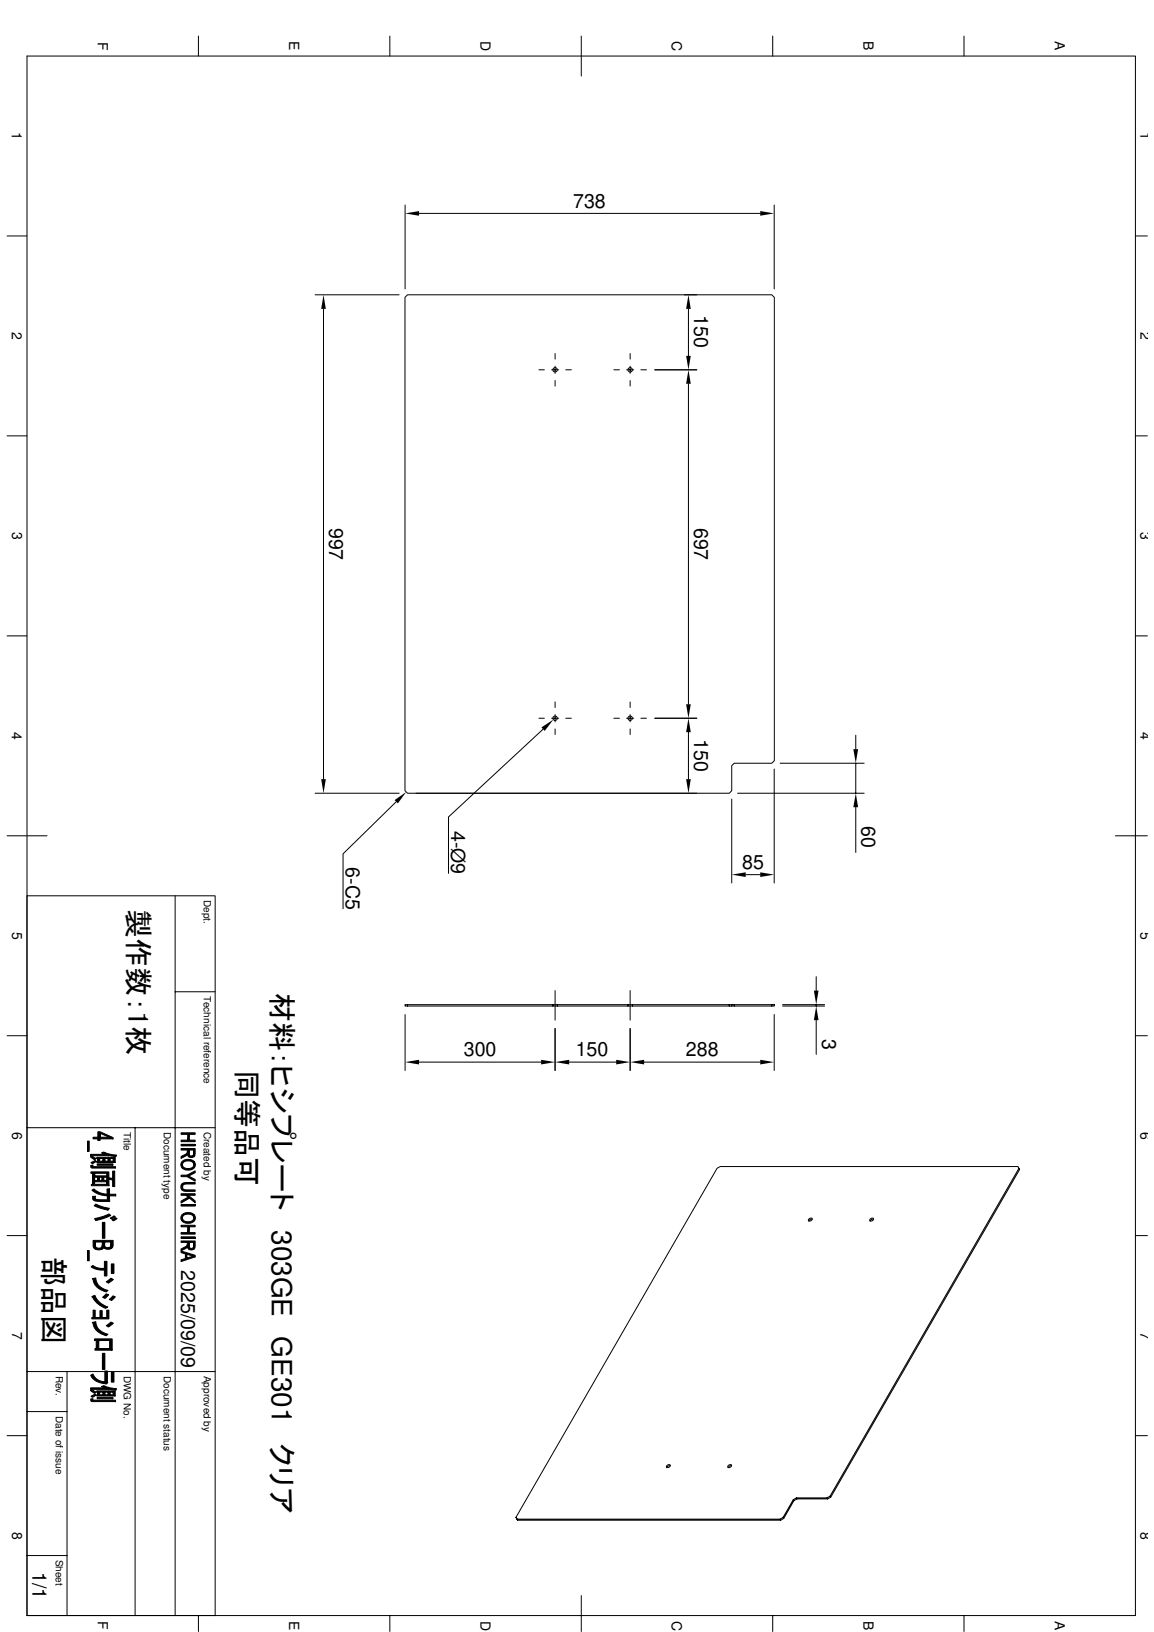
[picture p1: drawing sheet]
<svg xmlns="http://www.w3.org/2000/svg" width="210mm" height="297mm" viewBox="0 0 210 297" stroke-linecap="round" stroke-linejoin="round" font-family="sans-serif">
<g fill="none" stroke="#000" stroke-width=".18">
<path d="M4.9 10.2h201.6v283.8h-201.6zM36.1 6.6v3.6M70.9 6.6v3.6M105.7 6.6v7.2M140.5 6.6v3.6M175.3 6.6v3.6M73.7 37.3v15.3M76.2 38.8h62.1M140.8 37.3v15.3M1.3 42.9h3.6M57.3 53.7h15.3M58.8 56.2v85.6"/>
<path d="M73.7 54.1l.4-.4h66.3l.4 .4v84.4l-.4 .4h-6.8l-.5 .5v4.5l-.4 .5h-58.6l-.4-.5zM124.5 53.7h2.2M125.2 56.2v8.6M206.5 42.9h2.2M1.3 79.3h3.6M98 67.3h1M100.3 67.3h1.3M101 64.3v1.1M101 66.7v1.3M101 69.3v1M102.9 67.3h1M111.7 67.3h1"/>
<path d="M114 67.3h1.3M114.6 64.3v1.1M114.6 66.7v1.3M114.6 69.3v1M116.6 67.3h1M119.1 67.3h7.6M125.2 69.8v58.4M206.5 79.3h2.2M1.3 115.7h3.6M206.5 115.7h2.2M98 130.7h1M98.8 132.7l-17.2 16v10.3"/>
<path d="M100.3 130.7h1.3M101 127.8v1M101 130.1v1.3M101 132.7v1M102.9 130.7h1M111.7 130.7h1M114 130.7h1.3M114.6 127.8v1M114.6 130.1v1.3M114.6 132.7v1M116.6 130.7h1M119.1 130.7h7.6"/>
<path d="M125.2 133.3v8.5M140.8 140v20.7M141.9 138.9h15.3M155.7 133.8v2.6M155.7 138.9v5.5M1.3 152.1h7.3M57.3 144.4h15.3M72.1 145.9l-9.7 9.5v10M75.7 144.4h51M133.1 145.4v15.3M134.2 144.4h23M135.6 159.2h2.7"/>
<path d="M155.7 146.9v8.3M202.9 152.1h5.8M4.9 163h34.2v131M31.9 163v131M148.5 177.8v2.5M1.3 188.5h3.6M31.9 180.5h7.2M73.7 184.7v10.1M74.1 182.9h-.4v.2h.4v-.2h58.6M76.2 193.3h22.2M100.6 182.9v.2M101 180.3v5.4"/>
<path d="M101 187.2v7.6M101.4 182.9v.2M103.5 193.3h8.6M114.2 182.9v.2M114.6 180.3v5.4M114.6 187.2v7.6M115 182.9v.2M117.2 193.3h21.1M133.1 182.9h-.4v.2h-58.6M133.6 182.9h-.5v.2h-.4M133.6 183.1h6.8v-.2h.4v.2h-.4M140.4 182.9h-6.8v.2h-.5"/>
<path d="M140.8 184.7v10.1M142.3 182.9h7.7M142.3 183.1h7.7M148.5 182.9v.2M148.5 185.7v6.2M206.5 188.5h2.2M4.9 205.3h34.2M15.9 207.7h.3v1.8h-.3zM16.4 210.6l.4-.2 .7 .5-.3 .2zM16.5 210.1h2.5l.1-.3 2.1 .4-.2 .3-1.2-.2-3.3 .1zM16.5 212.1l.4-.1 .1 .3h4v.3h-4.3l-.2-.2zM16.5 213.3h3.3v1.1l.7 .1v-1.4h.4v2.9h-.4v-1.2l-.7-.2v1.2a4.6 4.6 0 0 1-.4-2.2h-2.2v.7l-.4 1.3v-2h-.3z"/>
<path d="M16.6 211.6l.7-.4 .2 .2-.7 .4zM16.7 216.6l.4-.2 1 .7 1.4 .2v.3l-1.6-.2zM16.8 217.8l.6-.1-.1 .9-.4-.3zM17.1 219.5l.3-.3 1.4 .5 1.1 .2-.3 .4zM17.2 213.6v.4h2.2v.3h-.5l-.4 .5v-.5h-.4l-.4 .5v-.5h-.5zM17.2 214.8h.5l.4-.5v.5h.4l.4-.5v.5h.5v.8v-.5h-2.2zM17.2 214.3v1.3h2.2v-.8l.4 1h-3.2v-.2h.2zM17.3 218.1a1.68 1.68 0 0 0 1.4 .3h.8l.4-2 .1 2.3-2.5-.1h-.2zM17.6 210.7h3.4v.9l-.4-.3v-.4h-.6l-.4 .4v-.4h-.5l-.4 .4v-.4h-.6l-.4 .4v-.4h-.1zM17.6 211.3h.1l.4-.4v.4h.6l.4-.4v.4h.5l.4-.4v.4h.6l.4 .3h-3.4zM17.7 211.8h2.9v.3h-2.9zM17.8 206h.4l2.4 1.1v.2l-2.4-1v1.3h-.4v-.3h-.9v-.3h.9z"/>
<path d="M18.2 206.3v.7h1.7l.7 .3h-2.4zM18.5 209.8l.4-.1h.1v.4zM19.5 216.4h.4l-.4 2zM19.9 216.4v1h1.2l-.1 .3h-1.1zM24.6 205.3v88.7M32.9 207.5h1.2l.3-1v1h1.1v.3h-2.6zM32.9 206.2h2.6v.3h-1.1l-.3 1v-1h-1.2zM32.9 208.3h2.6v.3h-2.6zM32.9 210.5l1-.5 .2-.4v.5l-.1 .2-1.1 .5zM32.9 209h2.6l-.1 1.4-.1 .1-.1-1.2h-.8l-.1 1.2-.2-.4v-.8h-1.2zM32.9 213.9h1.1l1.5 .8v.3l-1.5-.8h-1.1zM32.9 218.6l1.3-.7 .3 .2-1.6 .9z"/>
<path d="M32.9 217.3h2.6v.3h-2.6zM32.9 219.2h2.6v.3h-2.6zM33.1 215.5l.1-.1v.6a.56 .56 0 0 0 .8 .6h1.5v.2h-1.5a.84 .84 0 0 1-1-.3 .84 .84 0 0 1 .1-1zM33.2 211.3l.7-.3 .7 .1 .7 .3-.1 .6a1.15 1.15 0 0 0-1.8-.4l-.2 .3v.7l-.3-.5v-.4zM33.2 212a1.16 1.16 0 0 0 2 .3l.1-.9 .2 .3v.6l-.4 .5-.5 .1h-.8l-.5-.2zM33.2 215.4l.7-.2h1.6v.3h-1.5a.58 .58 0 0 0-.8 .5zM33.8 217.6h.4l1.3 1v.3zM34 213.9l1.5-.8v.3l-1.2 .7zM34.4 209.3v.6a.42 .42 0 0 0 .4 .5 .42 .42 0 0 0 .4-.4l.1 .5-.4 .2-.5-.1zM185.3 212.6l-34.3 59.7 .1 .2-.6 .3M1.3 224.9h3.6M15.9 227.6h.3v1.9h-.3z"/>
<path d="M16.6 230.6l.3-.3 .8 .5 1.3 .1v-1.3h.5v2.6h-.5v-1l-1.3-.1zM16.7 236l.6-.2 .3 .7 .6 .6 1.4 .8-.4 .2-.9-.4-1-.8zM16.8 232.7l.6-.1 .1 .7 .4 .6 .7 .6 1 .4-.4 .2-1.4-.7-.6-.7zM16.9 225.8h3.7v1l-.4 .5-.1-1.2h-1.1v1.1l-.1-.1-.3 .2v-1.2h-1.2l-.1 1.3-.4-.6zM16.9 238.5h.4v1.3h.9v-1.3h.4v1.3h.8v-1.3h.4v1.6h-3.1v-.3h.2zM17.2 221.8l1.6-.4 1-.4 .4 .2-2.4 .9h-.4zM17.4 226.1v.5a.63 .63 0 0 0 .6 .6 .63 .63 0 0 0 .6-.6v.7l-.6 .2-.6-.1zM18.6 222.5h.5v2.9h-.5zM18.7 236.1l.6-.6 .5 .2-.7 .6zM19 226.1v.4a.57 .57 0 0 0 .5 .6 .57 .57 0 0 0 .6-.4v-.2l.1 .8-.8 .1-.3-.1-.1-.1zM19.3 233.3l.9-.7 .4 .3-.9 .7zM19.9 236.5l.7-.6 .4 .1-.7 .7z"/>
<path d="M20 221.7l.7-.4 .3 .2-.7 .4zM20.3 230h.4v1.8h-.4zM20.4 222l.7-.4 .2 .2-.6 .4zM32.9 224.3h1.2l.3-1v1h1.1v.3h-2.6zM32.9 223h2.6v.3h-1.1l-.3 1v-1h-1.2zM32.9 225.1h2.6v.3h-2.6zM32.9 227.3l1-.5 .2-.4v.5l-.2 .3-1 .5zM32.9 225.9h2.6l-.1 1.3-.1 .2-.1-1.3h-.8v1.3l-.3-.4v-.9h-1.2zM32.9 227.7l2.6 .8v.3l-1.5-.5-.3 .8v-.9l-.8-.2zM32.9 229.3l.8-.2 .3-.8v.7l1.2-.4 .3 .2-2.6 .8zM33.1 221.1l.6-.4h1l.6 .3-.1 .7a1.15 1.15 0 0 0-1.8-.4l-.2 .3v.7l-.1-.1a.83 .83 0 0 1 0-1.1zM33.2 221.7l.1 .3 .2 .2 .9 .2a.77 .77 0 0 0 .8-.7l.1-.7 .2 .4v.6l-.4 .4-.7 .3-.6-.1-.5-.2z"/>
<path d="M34.4 226.1v.6a.42 .42 0 0 0 .4 .5 .42 .42 0 0 0 .4-.4l.1 .6-.4 .1-.5-.1zM147.1 221.9a.29 .29 0 0 1 .4-.2 .29 .29 0 0 1 .2 .4 .29 .29 0 0 1-.4 .2 .29 .29 0 0 1-.2-.4zM147.7 221.9l-.3 .1-.3 .2M158.3 221.9a.29 .29 0 0 1 .3-.2 .29 .29 0 0 1 .2 .4 .29 .29 0 0 1-.4 .2 .29 .29 0 0 1-.1-.4zM158.9 221.9l-.4 .1-.2 .2M206.5 224.9h2.2M4.9 256.9h7.3M4.9 249.6h34.2M12.2 249.6v44.4M16.4 253.1l.4-.2 .7 .5-.4 .2zM16.5 252.6h2.5l.1-.3 2.1 .5-.2 .3-1.1-.3-3.4 .1zM16.5 250.3l.4-.2 .3 .5 .5 .5 .7 .3 .7 .1v-2h.4l.1 2.2-.4 .2-1.4-.4-.8-.4z"/>
<path d="M16.5 254.6h.4l.1 .2h4v.3h-4.3l-.2-.1zM16.6 254.1l.7-.4 .2 .2-.7 .4zM16.8 240.7l.6-.1 .1 .7 .6 .8 .7 .4 .8 .3-.3 .3-1.5-.7-.6-.7-.3-.9zM17.2 243.7h3.2v2l-.5-.3v-1.4h-1.9l-.5 1.4v-1.4h-.3zM17.6 253.2h3.4v.9l-.4-.2v-.5h-.6l-.4 .5v-.5h-.5l-.4 .5v-.5h-.6l-.4 .5v-.5h-.1zM17.6 253.9h.1l.4-.5v.5h.6l.4-.5v.5h.5l.4-.5v.5h.6l.4 .2h-3.4zM17.7 254.3h2.9v.3h-2.9zM18 244v1.4h1.9l.5 .3h-3.1v-.3h.2zM18.5 252.4l.4-.2 .2 .1-.1 .3zM18.6 246.3h.5v2.9h-.5zM19.3 241.3l.9-.7 .4 .2-.9 .7zM20.3 249.8h.4v1.8h-.4z"/>
<path d="M1.3 261.3h3.6M94 276.5l-.1-.3 .2 .5-.1-.2h47.9M121.3 266.8a.29 .29 0 0 1 .4-.3 .29 .29 0 0 1 .1 .4 .29 .29 0 0 1-.3 .3 .29 .29 0 0 1-.2-.4zM121.9 266.8h-.3l-.3 .3M132.4 266.8a.29 .29 0 0 1 .4-.3 .29 .29 0 0 1 .2 .4 .29 .29 0 0 1-.4 .3 .29 .29 0 0 1-.2-.4zM133.1 266.8h-.4l-.2 .3M142.5 276.2l-.6 .3 .1 .2h-47.9M144.3 272.9l-1.8 3.3 .1 .2-.6 .3M144.9 272.6l-.6 .3 .1 .2-1.8 3.3M150.4 272.6h-5.5l.1 .2-.6 .3M151 272.3l-.6 .3 .1 .2h-5.5M151.1 272.5l34.4-59.6-.3-.6h-54.2l-.6 .3-36.5 63.6"/>
<path d="M206.5 261.3h2.2M4.9 283.1h7.3M36.1 294v2.9M70.9 294v2.9M105.7 290.4v6.5M140.5 294v2.9M175.3 294v2.9"/>
<circle cx="101" cy="67.3" r=".39"/>
<circle cx="114.6" cy="67.3" r=".39"/>
<circle cx="101" cy="130.7" r=".39"/>
<circle cx="114.6" cy="130.7" r=".39"/>
</g>
<g fill="#000">
<path d="M73.7 38.8l2.5-.4v.9zM138.3 38.4l2.5 .4-2.5 .5zM58.8 53.7l.5 2.5h-.9zM125.2 53.7l.4 2.5h-.8zM124.8 64.8h.8l-.4 2.5zM125.2 67.3l.4 2.5h-.8zM98.5 132.4l2.1-1.4-1.5 2zM124.8 128.2h.8l-.4 2.5zM125.2 130.7l.4 2.6h-.8zM155.2 136.4h.9l-.4 2.5zM58.4 141.8h.9l-.5 2.6zM71.8 145.6l2.1-1.5-1.5 2.1z"/>
<path d="M124.8 141.8h.8l-.4 2.6zM133.1 159.2l2.5-.4v.8zM138.3 158.8l2.5 .4-2.5 .4zM155.7 144.4l.4 2.5h-.9zM73.7 193.3l2.5-.4v.8zM98.4 192.9l2.6 .4-2.6 .4zM101 193.3l2.5-.4v.8zM112.1 192.9l2.5 .4-2.5 .4zM114.6 193.3l2.6-.4v.8zM138.3 192.9l2.5 .4-2.5 .4zM148 180.3h.9l-.4 2.6zM148.5 183.1l.4 2.6h-.9z"/>
<path d="M15.9 207.7h.3v1.8h-.3z" fill-rule="evenodd"/>
<path d="M16.8 217.8l.6-.1-.1 .9-.4-.3z" fill-rule="evenodd"/>
<path d="M16.4 210.6l.4-.2 .7 .5-.3 .2z" fill-rule="evenodd"/>
<path d="M16.6 211.6l.7-.4 .2 .2-.7 .4z" fill-rule="evenodd"/>
<path d="M18.5 209.8l.4-.1h.1v.4z" fill-rule="evenodd"/>
<path d="M17.2 213.6v.4h2.2v.3h-.5l-.4 .5v-.5h-.4l-.4 .5v-.5h-.5z" fill-rule="evenodd"/>
<path d="M17.2 214.8h.5l.4-.5v.5h.4l.4-.5v.5h.5v.8v-.5h-2.2z" fill-rule="evenodd"/>
<path d="M16.7 216.6l.4-.2 1 .7 1.4 .2v.3l-1.6-.2z" fill-rule="evenodd"/>
<path d="M17.2 214.3v1.3h2.2v-.8l.4 1h-3.2v-.2h.2z" fill-rule="evenodd"/>
<path d="M19.5 216.4h.4l-.4 2z" fill-rule="evenodd"/>
<path d="M17.1 219.5l.3-.3 1.4 .5 1.1 .2-.3 .4z" fill-rule="evenodd"/>
<path d="M17.3 218.1a1.68 1.68 0 0 0 1.4 .3h.8l.4-2 .1 2.3-2.5-.1h-.2z" fill-rule="evenodd"/>
<path d="M17.7 211.8h2.9v.3h-2.9z" fill-rule="evenodd"/>
<path d="M17.8 206h.4l2.4 1.1v.2l-2.4-1v1.3h-.4v-.3h-.9v-.3h.9z" fill-rule="evenodd"/>
<path d="M18.2 206.3v.7h1.7l.7 .3h-2.4z" fill-rule="evenodd"/>
<path d="M16.5 213.3h3.3v1.1l.7 .1v-1.4h.4v2.9h-.4v-1.2l-.7-.2v1.2a4.6 4.6 0 0 1-.4-2.2h-2.2v.7l-.4 1.3v-2h-.3z" fill-rule="evenodd"/>
<path d="M17.6 210.7h3.4v.9l-.4-.3v-.4h-.6l-.4 .4v-.4h-.5l-.4 .4v-.4h-.6l-.4 .4v-.4h-.1z" fill-rule="evenodd"/>
<path d="M17.6 211.3h.1l.4-.4v.4h.6l.4-.4v.4h.5l.4-.4v.4h.6l.4 .3h-3.4z" fill-rule="evenodd"/>
<path d="M16.5 212.1l.4-.1 .1 .3h4v.3h-4.3l-.2-.2z" fill-rule="evenodd"/>
<path d="M19.9 216.4v1h1.2l-.1 .3h-1.1z" fill-rule="evenodd"/>
<path d="M16.5 210.1h2.5l.1-.3 2.1 .4-.2 .3-1.2-.2-3.3 .1z" fill-rule="evenodd"/>
<path d="M32.9 210.5l1-.5 .2-.4v.5l-.1 .2-1.1 .5z" fill-rule="evenodd"/>
<path d="M32.9 218.6l1.3-.7 .3 .2-1.6 .9z" fill-rule="evenodd"/>
<path d="M34.4 209.3v.6a.42 .42 0 0 0 .4 .5 .42 .42 0 0 0 .4-.4l.1 .5-.4 .2-.5-.1z" fill-rule="evenodd"/>
<path d="M33.2 211.3l.7-.3 .7 .1 .7 .3-.1 .6a1.15 1.15 0 0 0-1.8-.4l-.2 .3v.7l-.3-.5v-.4z" fill-rule="evenodd"/>
<path d="M32.9 207.5h1.2l.3-1v1h1.1v.3h-2.6z" fill-rule="evenodd"/>
<path d="M32.9 206.2h2.6v.3h-1.1l-.3 1v-1h-1.2z" fill-rule="evenodd"/>
<path d="M32.9 209h2.6l-.1 1.4-.1 .1-.1-1.2h-.8l-.1 1.2-.2-.4v-.8h-1.2z" fill-rule="evenodd"/>
<path d="M34 213.9l1.5-.8v.3l-1.2 .7z" fill-rule="evenodd"/>
<path d="M32.9 213.9h1.1l1.5 .8v.3l-1.5-.8h-1.1z" fill-rule="evenodd"/>
<path d="M33.1 215.5l.1-.1v.6a.56 .56 0 0 0 .8 .6h1.5v.2h-1.5a.84 .84 0 0 1-1-.3 .84 .84 0 0 1 .1-1z" fill-rule="evenodd"/>
<path d="M33.2 215.4l.7-.2h1.6v.3h-1.5a.58 .58 0 0 0-.8 .5z" fill-rule="evenodd"/>
<path d="M33.8 217.6h.4l1.3 1v.3z" fill-rule="evenodd"/>
<path d="M32.9 217.3h2.6v.3h-2.6z" fill-rule="evenodd"/>
<path d="M33.2 212a1.16 1.16 0 0 0 2 .3l.1-.9 .2 .3v.6l-.4 .5-.5 .1h-.8l-.5-.2z" fill-rule="evenodd"/>
<path d="M15.9 227.6h.3v1.9h-.3z" fill-rule="evenodd"/>
<path d="M17.4 226.1v.5a.63 .63 0 0 0 .6 .6 .63 .63 0 0 0 .6-.6v.7l-.6 .2-.6-.1z" fill-rule="evenodd"/>
<path d="M16.6 230.6l.3-.3 .8 .5 1.3 .1v-1.3h.5v2.6h-.5v-1l-1.3-.1z" fill-rule="evenodd"/>
<path d="M16.7 236l.6-.2 .3 .7 .6 .6 1.4 .8-.4 .2-.9-.4-1-.8z" fill-rule="evenodd"/>
<path d="M16.8 232.7l.6-.1 .1 .7 .4 .6 .7 .6 1 .4-.4 .2-1.4-.7-.6-.7z" fill-rule="evenodd"/>
<path d="M18.7 236.1l.6-.6 .5 .2-.7 .6z" fill-rule="evenodd"/>
<path d="M17.2 221.8l1.6-.4 1-.4 .4 .2-2.4 .9h-.4z" fill-rule="evenodd"/>
<path d="M19 226.1v.4a.57 .57 0 0 0 .5 .6 .57 .57 0 0 0 .6-.4v-.2l.1 .8-.8 .1-.3-.1-.1-.1z" fill-rule="evenodd"/>
<path d="M20.3 230h.4v1.8h-.4z" fill-rule="evenodd"/>
<path d="M16.9 225.8h3.7v1l-.4 .5-.1-1.2h-1.1v1.1l-.1-.1-.3 .2v-1.2h-1.2l-.1 1.3-.4-.6z" fill-rule="evenodd"/>
<path d="M19.3 233.3l.9-.7 .4 .3-.9 .7z" fill-rule="evenodd"/>
<path d="M20 221.7l.7-.4 .3 .2-.7 .4z" fill-rule="evenodd"/>
<path d="M19.9 236.5l.7-.6 .4 .1-.7 .7z" fill-rule="evenodd"/>
<path d="M20.4 222l.7-.4 .2 .2-.6 .4z" fill-rule="evenodd"/>
<path d="M32.9 227.3l1-.5 .2-.4v.5l-.2 .3-1 .5z" fill-rule="evenodd"/>
<path d="M33.1 221.1l.6-.4h1l.6 .3-.1 .7a1.15 1.15 0 0 0-1.8-.4l-.2 .3v.7l-.1-.1a.83 .83 0 0 1 0-1.1z" fill-rule="evenodd"/>
<path d="M34.4 226.1v.6a.42 .42 0 0 0 .4 .5 .42 .42 0 0 0 .4-.4l.1 .6-.4 .1-.5-.1z" fill-rule="evenodd"/>
<path d="M32.9 224.3h1.2l.3-1v1h1.1v.3h-2.6z" fill-rule="evenodd"/>
<path d="M32.9 223h2.6v.3h-1.1l-.3 1v-1h-1.2z" fill-rule="evenodd"/>
<path d="M32.9 225.9h2.6l-.1 1.3-.1 .2-.1-1.3h-.8v1.3l-.3-.4v-.9h-1.2z" fill-rule="evenodd"/>
<path d="M32.9 227.7l2.6 .8v.3l-1.5-.5-.3 .8v-.9l-.8-.2z" fill-rule="evenodd"/>
<path d="M32.9 229.3l.8-.2 .3-.8v.7l1.2-.4 .3 .2-2.6 .8z" fill-rule="evenodd"/>
<path d="M33.2 221.7l.1 .3 .2 .2 .9 .2a.77 .77 0 0 0 .8-.7l.1-.7 .2 .4v.6l-.4 .4-.7 .3-.6-.1-.5-.2z" fill-rule="evenodd"/>
<path d="M16.4 253.1l.4-.2 .7 .5-.4 .2z" fill-rule="evenodd"/>
<path d="M16.6 254.1l.7-.4 .2 .2-.7 .4z" fill-rule="evenodd"/>
<path d="M18.5 252.4l.4-.2 .2 .1-.1 .3z" fill-rule="evenodd"/>
<path d="M16.5 250.3l.4-.2 .3 .5 .5 .5 .7 .3 .7 .1v-2h.4l.1 2.2-.4 .2-1.4-.4-.8-.4z" fill-rule="evenodd"/>
<path d="M16.8 240.7l.6-.1 .1 .7 .6 .8 .7 .4 .8 .3-.3 .3-1.5-.7-.6-.7-.3-.9z" fill-rule="evenodd"/>
<path d="M16.9 238.5h.4v1.3h.9v-1.3h.4v1.3h.8v-1.3h.4v1.6h-3.1v-.3h.2z" fill-rule="evenodd"/>
<path d="M20.3 249.8h.4v1.8h-.4z" fill-rule="evenodd"/>
<path d="M17.2 243.7h3.2v2l-.5-.3v-1.4h-1.9l-.5 1.4v-1.4h-.3z" fill-rule="evenodd"/>
<path d="M18 244v1.4h1.9l.5 .3h-3.1v-.3h.2z" fill-rule="evenodd"/>
<path d="M17.7 254.3h2.9v.3h-2.9z" fill-rule="evenodd"/>
<path d="M19.3 241.3l.9-.7 .4 .2-.9 .7z" fill-rule="evenodd"/>
<path d="M17.6 253.2h3.4v.9l-.4-.2v-.5h-.6l-.4 .5v-.5h-.5l-.4 .5v-.5h-.6l-.4 .5v-.5h-.1z" fill-rule="evenodd"/>
<path d="M17.6 253.9h.1l.4-.5v.5h.6l.4-.5v.5h.5l.4-.5v.5h.6l.4 .2h-3.4z" fill-rule="evenodd"/>
<path d="M16.5 254.6h.4l.1 .2h4v.3h-4.3l-.2-.1z" fill-rule="evenodd"/>
<path d="M16.5 252.6h2.5l.1-.3 2.1 .5-.2 .3-1.1-.3-3.4 .1z" fill-rule="evenodd"/>
</g>
<path d="M18.8 222.5v2.9M18.8 246.3v2.9" fill="none" stroke="#000" stroke-width=".44"/>
<path d="M32.9 208.4h2.6M32.9 219.4h2.6M32.9 225.2h2.6" fill="none" stroke="#000" stroke-width=".28"/>
<g font-size="5.3">
<text x="23.3" y="165.5" transform="rotate(90 23.3 165.5)">製作数：1枚</text>
<text x="43.1" y="163" transform="rotate(90 43.1 163)">同等品可</text>
<text x="49.4" y="163" transform="rotate(90 49.4 163)">材料：ヒシプレート　303GE GE301　クリア</text>
<text x="7.9" y="228.8" transform="rotate(90 7.9 228.8)">部品図</text>
</g>
<g font-size="3.6">
<text x="104.3" y="37.8">738</text>
<text x="126.3" y="57.4" transform="rotate(90 126.3 57.4)">150</text>
<text x="59.9" y="96.1" transform="rotate(90 59.9 96.1)">997</text>
<text x="126.3" y="96.1" transform="rotate(90 126.3 96.1)">697</text>
<text x="126.3" y="134.5" transform="rotate(90 126.3 134.5)">150</text>
<text x="82.1" y="151.2" transform="rotate(90 82.1 151.2)">4-Ø9</text>
<text x="156.7" y="150.3" transform="rotate(90 156.7 150.3)">60</text>
<text x="62.9" y="157.8" transform="rotate(90 62.9 157.8)">6-C5</text>
<text x="135" y="158.1">85</text>
<text x="149.5" y="189.1" transform="rotate(90 149.5 189.1)">3</text>
<text x="84.4" y="192.3">300</text>
<text x="104.7" y="192.3">150</text>
<text x="124.8" y="192.3">288</text>
<text x="32.9" y="231.1" transform="rotate(90 32.9 231.1)">2025/09/09</text>
<text x="5.9" y="286.1" transform="rotate(90 5.9 286.1)">1/1</text>
</g>
<g font-size="2.5">
<text x="17.8" y="7.6" transform="rotate(90 17.8 7.6)">F</text>
<text x="52.6" y="7.5" transform="rotate(90 52.6 7.5)">E</text>
<text x="87.4" y="7.5" transform="rotate(90 87.4 7.5)">D</text>
<text x="122.2" y="7.5" transform="rotate(90 122.2 7.5)">C</text>
<text x="157" y="7.5" transform="rotate(90 157 7.5)">B</text>
<text x="191.9" y="7.5" transform="rotate(90 191.9 7.5)">A</text>
<text x="2.2" y="24" transform="rotate(90 2.2 24)">1</text>
<text x="207.4" y="24" transform="rotate(90 207.4 24)">1</text>
<text x="2.2" y="60.4" transform="rotate(90 2.2 60.4)">2</text>
<text x="207.4" y="60.4" transform="rotate(90 207.4 60.4)">2</text>
<text x="2.2" y="96.8" transform="rotate(90 2.2 96.8)">3</text>
<text x="207.5" y="96.8" transform="rotate(90 207.5 96.8)">3</text>
<text x="2.2" y="133.2" transform="rotate(90 2.2 133.2)">4</text>
<text x="207.4" y="133.2" transform="rotate(90 207.4 133.2)">4</text>
<text x="2.2" y="169.6" transform="rotate(90 2.2 169.6)">5</text>
<text x="207.5" y="169.6" transform="rotate(90 207.5 169.6)">5</text>
<text x="2.2" y="206" transform="rotate(90 2.2 206)">6</text>
<text x="207.5" y="206" transform="rotate(90 207.5 206)">6</text>
<text x="2.2" y="242.4" transform="rotate(90 2.2 242.4)">7</text>
<text x="207.5" y="242.4" transform="rotate(90 207.5 242.4)">7</text>
<text x="2.2" y="278.8" transform="rotate(90 2.2 278.8)">8</text>
<text x="207.5" y="278.8" transform="rotate(90 207.5 278.8)">8</text>
<text x="17.8" y="295.1" transform="rotate(90 17.8 295.1)">F</text>
<text x="52.6" y="295" transform="rotate(90 52.6 295)">E</text>
<text x="87.4" y="295" transform="rotate(90 87.4 295)">D</text>
<text x="122.2" y="295" transform="rotate(90 122.2 295)">C</text>
<text x="157" y="295" transform="rotate(90 157 295)">B</text>
<text x="191.9" y="295" transform="rotate(90 191.9 295)">A</text>
</g>
<g font-size="1.8">
<text x="37.1" y="163.8" transform="rotate(90 37.1 163.8)">Dept.</text>
<text x="37.1" y="181.2" transform="rotate(90 37.1 181.2)">Technical reference</text>
<text x="22.5" y="206" transform="rotate(90 22.5 206)">Title</text>
<text x="29.8" y="206" transform="rotate(90 29.8 206)">Document type</text>
<text x="37.1" y="206" transform="rotate(90 37.1 206)">Created by</text>
<text x="10.2" y="250.4" transform="rotate(90 10.2 250.4)">Rev.</text>
<text x="22.5" y="250.4" transform="rotate(90 22.5 250.4)">DWG No.</text>
<text x="29.8" y="250.4" transform="rotate(90 29.8 250.4)">Document status</text>
<text x="37.1" y="250.4" transform="rotate(90 37.1 250.4)">Approved by</text>
<text x="10.2" y="257.7" transform="rotate(90 10.2 257.7)">Date of issue</text>
<text x="10.2" y="283.9" transform="rotate(90 10.2 283.9)">Sheet</text>
</g>
</svg>
